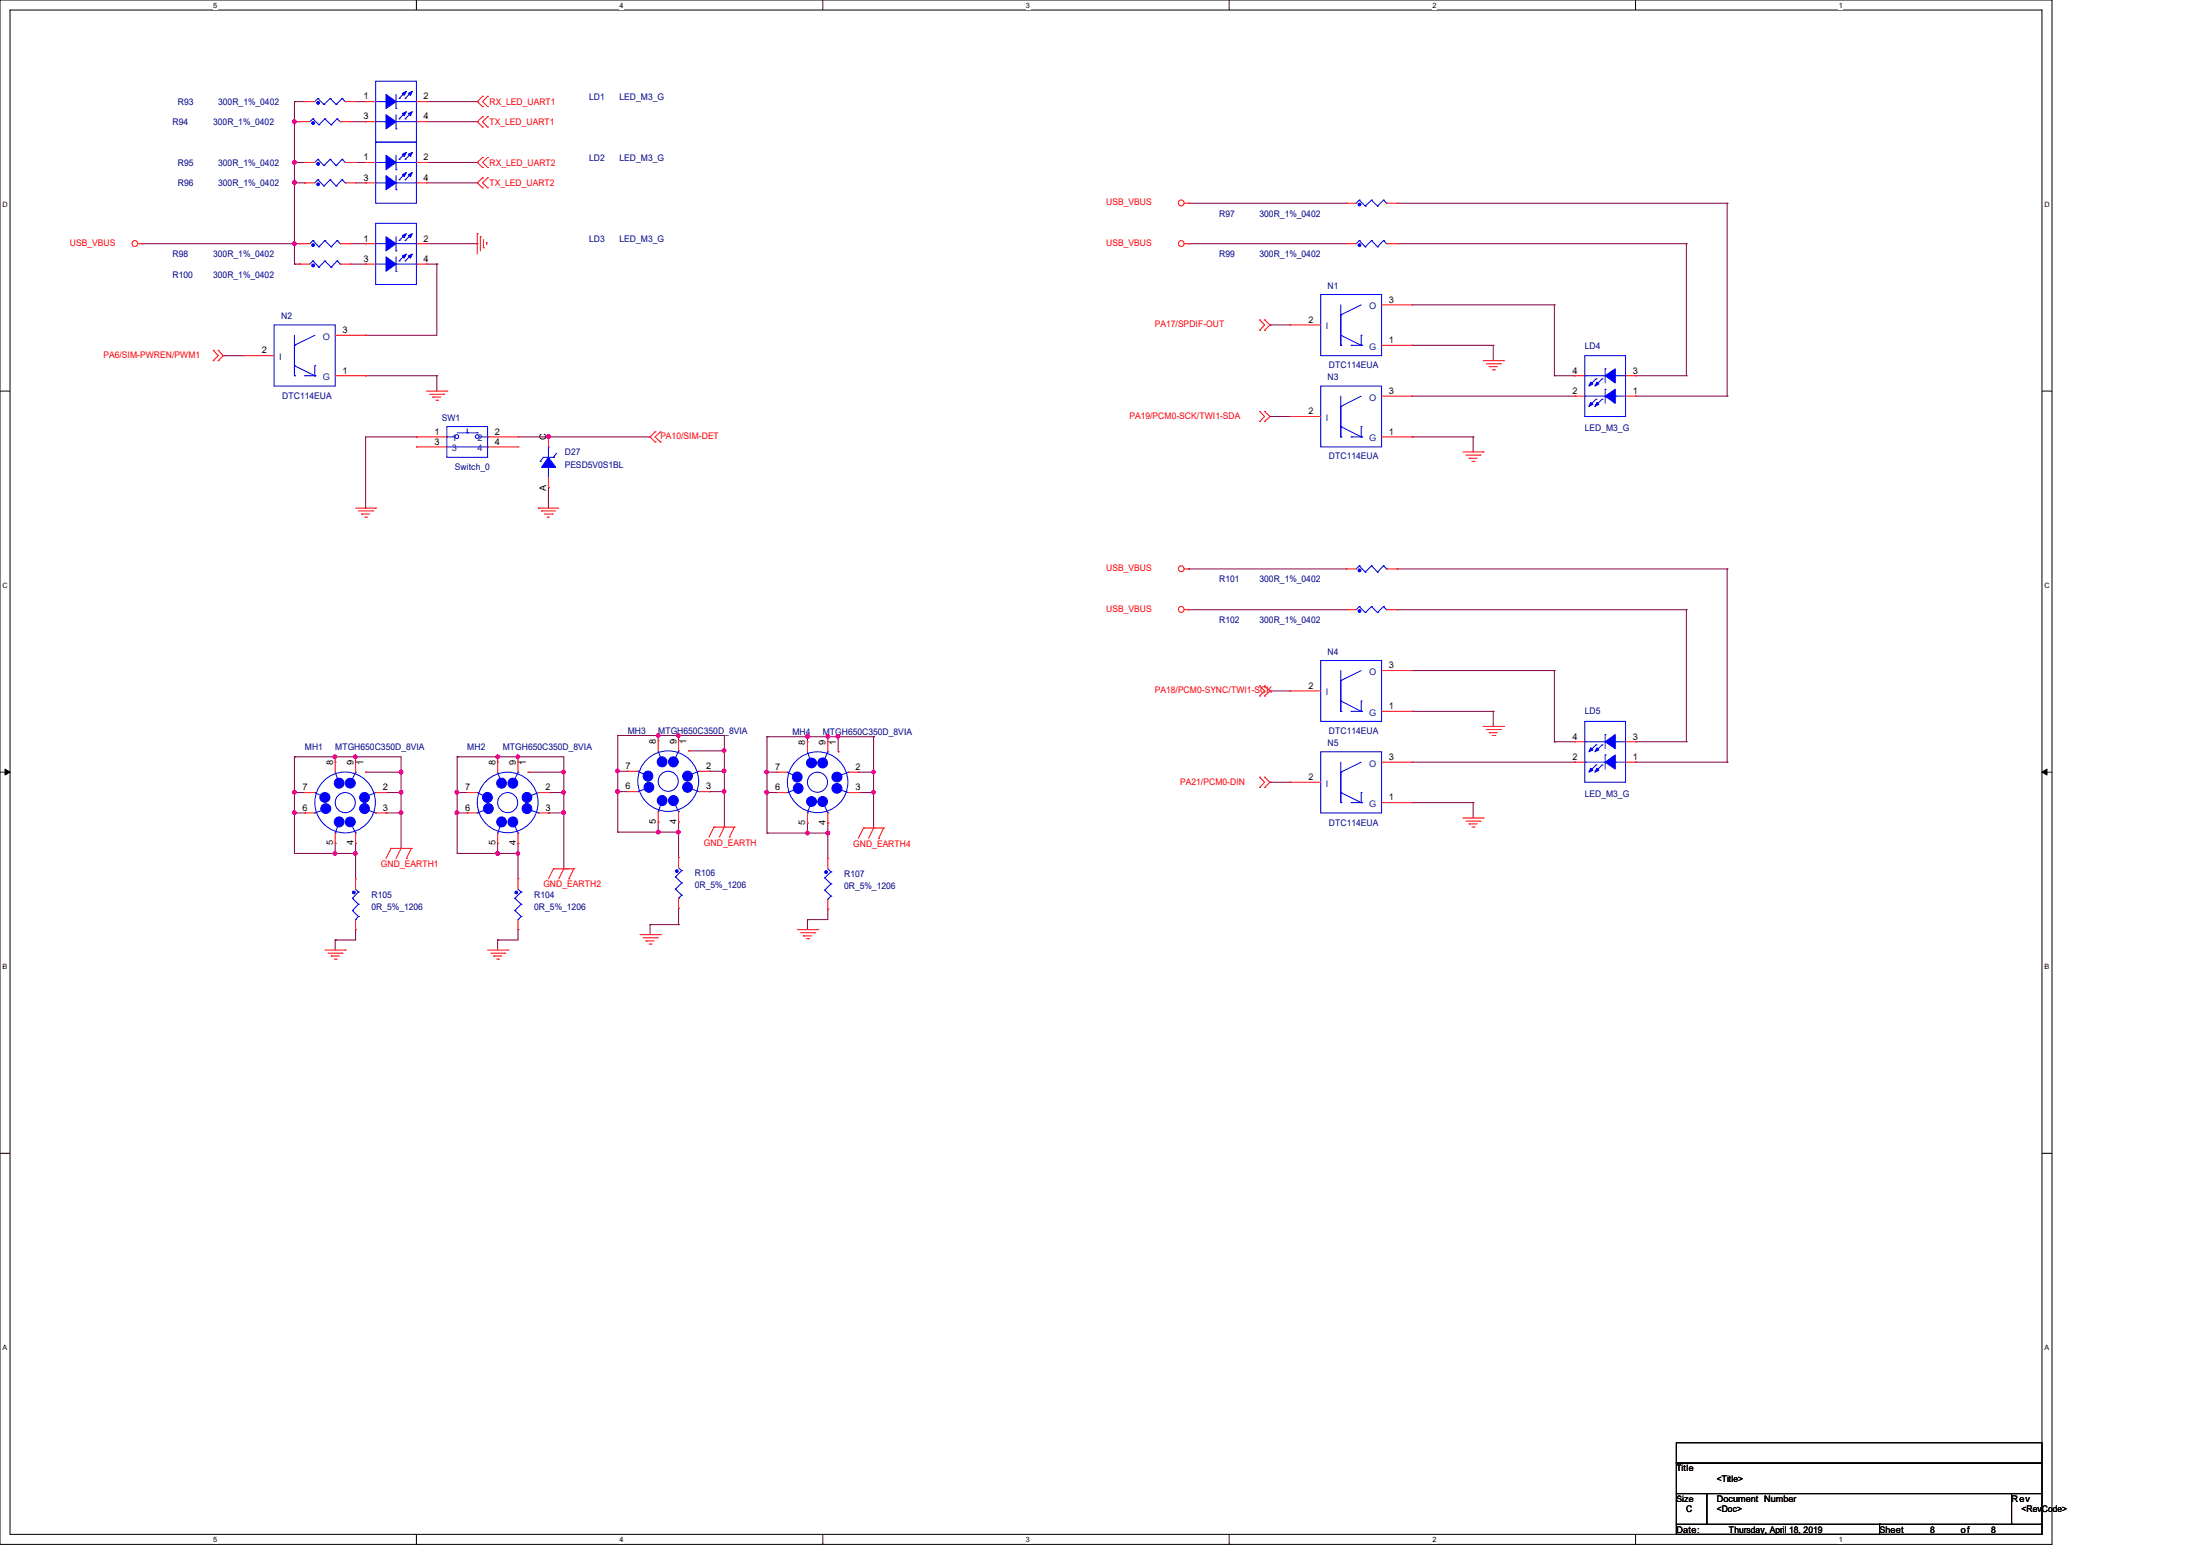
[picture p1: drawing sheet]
<svg xmlns="http://www.w3.org/2000/svg" width="297mm" height="210mm" viewBox="0 0 297 210" stroke-linecap="round" stroke-linejoin="round" font-family="sans-serif">
<path d="M0 0h277v208.4h-277zM1.4 1.4h274.3v205.7h-274.3z" fill="none" stroke="#000" stroke-width=".14"/>
<g fill="#fff">
<path d="M28.8 .1h.5v1.1h-.5z"/>
<path d="M28.8 207.2h.5v1.1h-.5z"/>
</g>
<path d="M56.2 0v1.4M56.2 207.1v1.3" fill="none" stroke="#000" stroke-width=".14"/>
<g fill="#fff">
<path d="M83.7 .1h.5v1.1h-.5z"/>
<path d="M83.7 207.2h.5v1.1h-.5z"/>
</g>
<path d="M111.1 0v1.4M111.1 207.1v1.3" fill="none" stroke="#000" stroke-width=".14"/>
<g fill="#fff">
<path d="M138.5 .1h.6v1.1h-.6z"/>
<path d="M138.5 207.2h.6v1.1h-.6z"/>
</g>
<path d="M165.9 0v1.4M165.9 207.1v1.3" fill="none" stroke="#000" stroke-width=".14"/>
<g fill="#fff">
<path d="M193.4 .1h.5v1.1h-.5z"/>
<path d="M193.4 207.2h.5v1.1h-.5z"/>
</g>
<path d="M220.8 0v1.4M220.8 207.1v1.3" fill="none" stroke="#000" stroke-width=".14"/>
<g fill="#fff">
<path d="M248.2 .1h.6v1.1h-.6z"/>
<path d="M248.2 207.2h.6v1.1h-.6z"/>
<path d="M.3 27.1h.8v1.1h-.8z"/>
<path d="M276 27.1h.7v1.1h-.7z"/>
<path d="M.3 78.5h.8v1.1h-.8z"/>
<path d="M276 78.5h.7v1.1h-.7z"/>
</g>
<path d="M0 52.8h1.4M275.7 52.8h1.3" fill="none" stroke="#000" stroke-width=".14"/>
<g fill="#fff">
<path d="M.3 129.9h.7v1.1h-.7z"/>
<path d="M276 129.9h.6v1.1h-.6z"/>
</g>
<path d="M0 104.2h1.4M275.7 104.2h1.3" fill="none" stroke="#000" stroke-width=".14"/>
<path d="M.7 103.8l.7 .4-.7 .4zM275.7 104.2l.7-.4v.8z" fill="#000" stroke="#000" stroke-width=".14"/>
<g fill="#fff">
<path d="M.3 181.4h.7v1.1h-.7z"/>
<path d="M276 181.4h.6v1.1h-.6z"/>
</g>
<path d="M0 155.7h1.4M275.7 155.7h1.3M226.3 194.7h49.4v2.8h-49.4zM226.3 197.5h49.4v4.1h-49.4zM226.3 201.6h4.1v4.1h-4.1zM226.3 205.7h27.4v1.4h-27.4zM230.4 201.6h41.2v4.1h-41.2zM253.7 205.7h22v1.4h-22zM271.6 201.6h4.1v4.1h-4.1z" fill="none" stroke="#000" stroke-width=".14"/>
<g fill="none" stroke="#800040" stroke-width=".14">
<path d="M39.8 13.7h.1M39.8 16.4h.1M39.8 13.7v21.9M39.8 13.7h1.3M39.8 16.4h.6M47.3 16.4h2.1M48 13.7h1.4M49.4 16.4h.1M49.4 13.7h.1M57.6 13.7h6.8M57.6 16.4h6.8M64.4 16.4h.1"/>
<path d="M64.4 13.7h.1M19.2 32.9h21.2M39.8 32.9h.1M39.8 21.9h.1M39.8 24.7h.1M39.8 35.6h.1M39.8 35.6h.6M39.8 21.9h1.3M39.8 24.7h1.3M40.4 32.9h.1M40.4 35.6h.1M41.1 24.7h.1"/>
<path d="M47.3 32.9h2.1M47.3 35.6h2.1M48 21.9h.1M48 21.9h1.4M48 24.7h1.4M49.4 32.9h.1M49.4 35.6h.1M49.4 24.7h.1M57.6 32.9h6.8M57.6 35.6h1.4M57.6 21.9h6.8M57.6 24.7h6.8"/>
<path d="M59 35.6h.1M59 35.6v9.7h-9.6M64.4 24.7h.1M64.4 21.9h.1M64.4 32.9h.1M160.4 32.9h.1M160.4 27.4h.1M160.4 32.9h21.3M160.4 27.4h21.3M188.6 32.9h39.1M188.6 27.4h44.6M227.7 32.9h.1"/>
<path d="M227.7 32.9v17.8M233.2 27.4h.1M233.2 27.4v26.1M30.1 48h.1M30.1 48h2.8M49.4 45.3h.1M49.4 50.7h.1M49.4 50.7h9.6M56.2 59h.1M56.2 59h-6.8v9.6M59 50.7h.1M59 50.7v2.1"/>
<path d="M69.9 59h17.9M74 59h.1M87.8 59h.1M171.4 43.9h.1M171.4 56.2h.1M171.4 43.9h2.8M171.4 56.2h2.8M190.6 46.6h.1M190.6 59h.1M190.6 41.1h19.2M190.6 53.5h22M190.6 59h8.3"/>
<path d="M190.6 46.6h11M198.9 59h.1M198.9 59v2M201.6 46.6h.1M201.6 46.6v2.1M209.8 41.1h.1M209.8 50.7h.1M209.8 50.7h2.8M209.8 41.1v9.6M212.6 53.5h.1M212.6 50.7h.1M220.8 50.7h.1"/>
<path d="M220.8 53.5h.1M220.8 53.5h12.4M220.8 50.7h6.9M227.7 50.7h.1M233.2 53.5h.1M49.4 68.6h.1M74 65.8h.1M74 65.8v2.8M160.4 76.8h.1M160.4 76.8h21.3M188.6 76.8h44.6M233.2 76.8h.1"/>
<path d="M233.2 76.8v26.1M83.4 99.3h.1M83.4 99.3h14.4v12.3M83.4 99.3v13M88.9 99.3h.1M88.9 99.3v.7M91.6 99.3h.1M91.6 99.3v.7M103.5 99.4h.1M103.5 99.4v13M103.5 99.4h14.4M109 99.4h.1"/>
<path d="M109 99.4v.7M111.8 99.4h.1M111.8 99.4v.7M113.2 99.4h.1M113.2 99.4v2.1M117.9 99.4h.1M117.9 99.4v12.4M160.4 82.3h.1M160.4 82.3h21.3M171.4 93.3h.1M171.4 93.3h2.8M188.6 82.3h39.1"/>
<path d="M190.6 96h.1M190.6 96h11M190.6 90.5h19.2M201.6 96h.1M201.6 96v2M209.8 90.5h.1M209.8 90.5v9.6M227.7 82.3h.1M227.7 82.3v17.8M39.8 107h.1M39.8 109.7h.1M39.8 115.2h.1"/>
<path d="M39.8 102.2h.1M39.8 107h1.3M39.8 109.7h1.3M39.8 115.2h8.2M39.8 102.2h14.3v12.3M39.8 102.2v13M45.3 113.8h.1M45.3 102.2h.1M45.3 115.2h.1M45.3 102.2v.7M45.3 113.8v1.4M48 113.8h.1"/>
<path d="M48 102.2h.1M48 115.2h.1M48 102.2v.7M48 113.8v4.8M49.4 104.2h4.7M52.1 109.7h.1M52.1 107h.1M52.1 107h2M52.1 109.7h2M54.1 107h.1M54.1 104.2h.1M54.1 109.7h.1"/>
<path d="M61.7 107h.1M61.7 109.7h.1M61.7 115.2h.1M61.7 102.2h.1M61.7 107h1.4M61.7 109.7h1.4M61.7 102.2h14.4v15.1M61.7 102.2v13M61.7 115.2h8.2M67.2 113.8h.1M67.2 102.2h.1M67.2 115.2h.1"/>
<path d="M67.2 102.2v.7M67.2 113.8v1.4M69.9 113.8h.1M69.9 102.2h.1M69.9 115.2h.1M69.9 102.2v.7M69.9 113.8v4.8M71.3 104.2h4.8M74 109.7h.1M74 107h.1M74 107h2.1M74 109.7h2.1"/>
<path d="M76.1 107h.1M76.1 104.2h.1M76.1 109.7h.1M76.1 117.3h.1M76.1 117.3h.7M83.4 104.1h.1M83.4 106.8h.1M83.4 112.3h.1M83.4 106.8h1.4M83.4 104.1h1.4M83.4 112.3h8.2M88.9 111h.1"/>
<path d="M88.9 112.3h.1M88.9 111v1.3M91.6 111h.1M91.6 112.3h.1M91.6 111v4.7M93 101.3h4.8M95.7 106.8h.1M95.7 104.1h.1M95.7 106.8h2.1M95.7 104.1h2.1M97.8 104.1h.1M97.8 101.3h.1"/>
<path d="M97.8 106.8h.1M103.5 104.2h.1M103.5 107h.1M103.5 112.4h.1M103.5 107h1.4M103.5 104.2h1.4M103.5 112.4h8.3M109 111.1h.1M109 111.1v1.3M111.8 111.1h.1M111.8 112.4h.1M111.8 111.1v4.8"/>
<path d="M115.9 107h.1M115.9 104.2h.1M115.9 107h2M115.9 104.2h2M117.9 104.2h.1M117.9 107h.1M171.4 105.6h.1M171.4 105.6h2.8M190.6 108.3h.1M190.6 108.3h8.3M190.6 102.9h22M198.9 108.3h.1"/>
<path d="M198.9 108.3v2.1M209.8 100.1h.1M209.8 100.1h2.8M212.6 102.9h.1M220.8 100.1h.1M220.8 102.9h.1M220.8 102.9h12.4M220.8 100.1h6.9M227.7 100.1h.1M233.2 102.9h.1M45.3 126.9h.1M45.3 126.9v1.3"/>
<path d="M48 125.5h.1M48 125.5v1.4h-2.7M67.2 126.9h.1M67.2 126.9v1.3M69.9 125.5h.1M69.9 125.5v1.4h-2.7M87.8 124.8h.1M87.8 124.8h3.8M87.8 124.8v1.4M91.6 122.6h.1M91.6 124.8h.1M91.6 122.6v2.2"/>
<path d="M109 124.1h.1M109 124.1v1.4M111.8 122.7h.1M111.8 122.7v1.4h-2.8"/>
</g>
<g fill="#f0f" stroke="#f0f" stroke-width=".14">
<circle cx="91.6" cy="112.3" r=".25"/>
<circle cx="117.9" cy="106.9" r=".24"/>
<circle cx="117.9" cy="104.2" r=".24"/>
<circle cx="103.5" cy="106.9" r=".25"/>
<circle cx="103.5" cy="104.2" r=".25"/>
<circle cx="109" cy="112.4" r=".25"/>
<circle cx="109" cy="99.4" r=".25"/>
<circle cx="113.1" cy="99.4" r=".25"/>
<circle cx="111.8" cy="99.4" r=".25"/>
<circle cx="97.7" cy="106.8" r=".25"/>
<circle cx="97.7" cy="104.1" r=".25"/>
<circle cx="83.4" cy="106.8" r=".25"/>
<circle cx="83.4" cy="104.1" r=".25"/>
<circle cx="88.9" cy="112.3" r=".25"/>
<circle cx="88.9" cy="99.3" r=".25"/>
<circle cx="91.6" cy="99.3" r=".25"/>
<circle cx="76.1" cy="109.7" r=".25"/>
<circle cx="61.7" cy="109.7" r=".25"/>
<circle cx="67.2" cy="102.2" r=".25"/>
<circle cx="61.7" cy="106.9" r=".25"/>
<circle cx="69.9" cy="102.1" r=".24"/>
<circle cx="54.1" cy="109.7" r=".25"/>
<circle cx="39.8" cy="109.7" r=".25"/>
<circle cx="45.2" cy="102.2" r=".25"/>
<circle cx="39.8" cy="106.9" r=".25"/>
<circle cx="48" cy="102.2" r=".25"/>
<circle cx="45.2" cy="115.2" r=".25"/>
<circle cx="67.2" cy="115.2" r=".25"/>
<circle cx="69.9" cy="115.2" r=".24"/>
<circle cx="39.8" cy="16.4" r=".25"/>
<circle cx="74" cy="58.9" r=".25"/>
<circle cx="39.8" cy="21.9" r=".25"/>
<circle cx="39.8" cy="24.6" r=".25"/>
<circle cx="39.8" cy="32.9" r=".25"/>
<circle cx="76.1" cy="104.2" r=".25"/>
<circle cx="76.1" cy="106.9" r=".25"/>
<circle cx="97.7" cy="101.3" r=".25"/>
<circle cx="54.1" cy="104.2" r=".25"/>
<circle cx="54.1" cy="106.9" r=".25"/>
<circle cx="48" cy="115.2" r=".25"/>
<circle cx="111.8" cy="112.4" r=".25"/>
</g>
<g fill="none" stroke="#f00" stroke-width=".14">
<path d="M40.4 16.4h.1M40.4 16.4h1.4M41.1 13.7h.1M41.1 13.7h1.4M45.9 16.4h1.4M46.6 13.7h1.4M47.3 16.4h.1M48 13.7h.1M49.4 13.7h.1M49.4 16.4h.1M49.4 13.7h1.3M49.4 16.4h1.3"/>
<path d="M56.2 13.7h1.4M56.2 16.4h1.4M57.6 13.7h.1M57.6 16.4h.1M65.2 15.7h.1M65.2 17.1h.1M65.2 13h.1M65.2 14.4h.1M65.2 13l-.8 .7 .8 .7M65.2 15.7l-.8 .7 .8 .7M65.8 17.1h.1M65.8 15.7h.1"/>
<path d="M65.8 14.4h.1M65.8 13h.1M65.8 15.7l-.6 .7 .6 .7M65.8 13l-.6 .7 .6 .7M18.6 32.9h.6M19.2 32.9h.1M40.4 32.9h.1M40.4 35.6h.1M40.4 32.9h1.4M40.4 35.6h1.4M41.1 21.9h.1M41.1 24.7h.1"/>
<path d="M41.1 21.9h1.4M41.1 24.7h1.4M45.9 32.9h1.4M45.9 35.6h1.4M46.6 21.9h1.4M46.6 24.7h1.4M47.3 32.9h.1M47.3 35.6h.1M48 21.9h.1M48 24.7h.1M49.4 32.9h.1M49.4 35.6h.1"/>
<path d="M49.4 21.9h.1M49.4 24.7h.1M49.4 32.9h1.3M49.4 35.6h1.3M49.4 21.9h1.3M49.4 24.7h1.3M56.2 32.9h1.4M56.2 35.6h1.4M56.2 21.9h1.4M56.2 24.7h1.4M57.6 32.9h.1M57.6 35.6h.1"/>
<path d="M57.6 21.9h.1M57.6 24.7h.1M64.4 31.5h.1M64.4 31.5v2.8M64.9 32h.1M64.9 32v1.9M65.2 24h.1M65.2 25.4h.1M65.2 21.3h.1M65.2 22.6h.1M65.2 24l-.8 .7 .8 .7M65.2 21.3l-.8 .6 .8 .7"/>
<path d="M65.3 33.4h.1M65.3 32.3v1.1M65.7 32.8h.1M65.7 32.8v.2M65.8 25.4h.1M65.8 24h.1M65.8 22.6h.1M65.8 21.3h.1M65.8 24l-.6 .7 .6 .7M65.8 21.3l-.6 .6 .6 .7M159.9 32.9h.5M159.9 27.4h.5"/>
<path d="M160.4 32.9h.1M160.4 27.4h.1M181.7 27.4h.1M181.7 32.9h.1M181.7 32.9h1.4M181.7 27.4h1.4M187.2 32.9h1.4M187.2 27.4h1.4M188.6 27.4h.1M188.6 32.9h.1M28.8 47.3h.1M28.8 48.7h.1"/>
<path d="M28.8 47.3l.7 .7-.7 .7M29.5 48.7h.1M29.5 47.3h.1M29.5 47.3l.6 .7-.6 .7M32.9 48h.1M32.9 48h4.1M45.3 45.3h4.1M45.3 50.7h4.1M49.4 45.3h.1M49.4 50.7h.1M56.2 59h.1M56.2 59h4.1"/>
<path d="M57.6 52.8h2.7M58 53.2h1.9M58.4 53.6h.1M58.4 53.6h1.1M58.8 54h.3M59.1 54h.1M59.9 53.2h.1M60.3 52.8h.1M65.8 59h4.1M69.9 59h.1M74 59h.1M74 59v1.3"/>
<path d="M88.4 58.3h.1M88.4 59.6h.1M88.4 58.3l-.6 .7 .6 .6M89.2 59.6h.1M89.2 58.3h.1M89.2 58.3l-.8 .7 .8 .6M170.1 43.2h.1M170.1 44.6h.1M170.1 55.5h.1M170.1 56.9h.1M170.1 43.2l.6 .7-.6 .7M170.1 55.5l.6 .7-.6 .7"/>
<path d="M170.7 44.6h.1M170.7 43.2h.1M170.7 56.9h.1M170.7 55.5h.1M170.7 43.2l.7 .7-.7 .7M170.7 55.5l.7 .7-.7 .7M174.2 56.2h.1M174.2 43.9h.1M174.2 56.2h4.1M174.2 43.9h4.1M186.5 59h4.1M186.5 53.5h4.1"/>
<path d="M186.5 41.1h4.1M186.5 46.6h4.1M190.6 53.5h.1M190.6 59h.1M190.6 41.1h.1M190.6 46.6h.1M200.2 48.7h2.8M200.7 49.1h1.9M201 49.5h.1M201 49.5h1.1M201.5 49.9h.3M201.8 49.9h.1"/>
<path d="M202.6 49.1h.1M203 48.7h.1M212.6 53.5h.1M212.6 50.7h.1M212.6 53.5h1.4M212.6 50.7h1.4M219.5 53.5h1.3M219.5 50.7h1.3M220.8 53.5h.1M220.8 50.7h.1M48 68.6h2.7M48.4 69h1.9"/>
<path d="M48.8 69.4h.1M48.8 69.4h1.1M49.2 69.8h.3M49.5 69.8h.1M50.3 69h.1M50.7 68.6h.1M56.2 60.3h.1M56.2 60.3h4.1M65.8 60.3h4.1M69.9 60.3h.1M72.7 68.6h.1M72.7 68.6h2.7"/>
<path d="M73.1 69h.1M73.1 69h1.9M73.5 69.4h1.1M73.9 69.8h.1M73.9 69.8h.3M74 65.8h.1M74 64.4v1.4M74.6 69.4h.1M159.9 76.8h.5M160.4 76.8h.1M181.7 76.8h.1M181.7 76.8h1.4"/>
<path d="M187.2 76.8h1.4M188.6 76.8h.1M197.5 61h2.7M197.9 61.4h1.9M198.3 61.8h.1M198.3 61.8h1.1M198.7 62.3h.3M199 62.3h.1M199.8 61.4h.1M200.2 61h.1M88.9 100h.1M88.9 100v1.3"/>
<path d="M91.6 100h.1M91.6 100v1.3M159.9 82.3h.5M160.4 82.3h.1M170.1 92.6h.1M170.1 93.9h.1M170.1 92.6l.6 .7-.6 .6M170.7 93.9h.1M170.7 92.6h.1M170.7 92.6l.7 .7-.7 .6M174.2 93.3h.1M174.2 93.3h4.1"/>
<path d="M181.7 82.3h.1M181.7 82.3h1.4M186.5 90.5h4.1M186.5 96h4.1M187.2 82.3h1.4M188.6 82.3h.1M190.6 90.5h.1M190.6 96h.1M200.2 98h2.8M200.7 98.5h1.9M201 98.9h.1M201 98.9h1.1"/>
<path d="M201.5 99.3h.3M201.8 99.3h.1M202.6 98.5h.1M203 98h.1M41.1 107h.1M41.1 109.7h.1M41.1 107h1.4M41.1 109.7h1.4M45.3 113.8h.1M45.3 102.9h.1M45.3 102.9v1.3M45.3 112.4v1.4"/>
<path d="M48 118.6h.1M48 113.8h.1M48 102.9h.1M48 102.9v1.3M48 112.4v1.4M48 118.6v1.4M49.4 104.2h.1M50.7 107h1.4M50.7 109.7h1.4M52.1 109.7h.1M52.1 107h.1M52.8 114.5h.1"/>
<path d="M52.8 114.5l-.7 1.4M52.8 114.5h2.7M54.1 114.5h.1M54.1 114.5l-.6 1.4M54.9 115.9h.1M55.5 114.5h.1M55.5 114.5l-.6 1.4M63.1 107h.1M63.1 109.7h.1M63.1 107h1.3M63.1 109.7h1.3M67.2 113.8h.1"/>
<path d="M67.2 102.9h.1M67.2 102.9v1.3M67.2 112.4v1.4M69.9 118.6h.1M69.9 113.8h.1M69.9 102.9h.1M69.9 102.9v1.3M69.9 112.4v1.4M69.9 118.6v1.4M71.3 104.2h.1M72.7 107h1.3M72.7 109.7h1.3"/>
<path d="M74 109.7h.1M74 107h.1M74.7 117.3h.1M74.7 117.3l-.7 1.3M74.7 117.3h2.8M76.1 117.3h.1M76.1 117.3l-.7 1.3M76.8 118.6h.1M77.5 117.3h.1M77.5 117.3l-.7 1.3M84.8 104.1h.1M84.8 106.8h.1"/>
<path d="M84.8 104.1h1.3M84.8 106.8h1.3M88.9 111h.1M88.9 109.6v1.4M91.6 111h.1M91.6 115.7h.1M91.6 109.6v1.4M91.6 115.7v1.4M93 101.3h.1M94.4 104.1h1.3M94.4 106.8h1.3M95.7 106.8h.1"/>
<path d="M95.7 104.1h.1M96.4 111.6h.1M96.4 111.6l-.7 1.4M96.4 111.6h2.7M97.8 111.6h.1M97.8 111.6l-.7 1.4M98.5 113h.1M99.1 111.6h.1M99.1 111.6l-.6 1.4M104.9 104.2h.1M104.9 107h.1M104.9 104.2h1.4"/>
<path d="M104.9 107h1.4M109 111.1h.1M109 100.1h.1M109 100.1v1.4M109 109.7v1.4M111.8 111.1h.1M111.8 100.1h.1M111.8 115.9h.1M111.8 100.1v1.4M111.8 109.7v1.4M111.8 115.9v1.4M113.2 101.5h.1"/>
<path d="M114.5 104.2h1.4M114.5 107h1.4M115.9 107h.1M115.9 104.2h.1M116.6 111.8h.1M116.6 111.8l-.7 1.4M116.6 111.8h2.7M117.9 111.8h.1M117.9 111.8l-.6 1.4M118.6 113.2h.1M119.3 111.8h.1M119.3 111.8l-.7 1.4"/>
<path d="M170.1 104.9h.1M170.1 106.3h.1M170.1 104.9l.6 .7-.6 .7M170.7 106.3h.1M170.7 104.9h.1M170.7 104.9l.7 .7-.7 .7M174.2 105.6h.1M174.2 105.6h4.1M186.5 102.9h4.1M186.5 108.3h4.1M190.6 102.9h.1M190.6 108.3h.1"/>
<path d="M197.5 110.4h2.7M197.9 110.8h1.9M198.3 111.2h.1M198.3 111.2h1.1M198.7 111.6h.3M199 111.6h.1M199.8 110.8h.1M200.2 110.4h.1M212.6 102.9h.1M212.6 100.1h.1M212.6 102.9h1.4M212.6 100.1h1.4"/>
<path d="M219.5 102.9h1.3M219.5 100.1h1.3M220.8 102.9h.1M220.8 100.1h.1M43.9 128.2h2.7M44.3 128.7h1.9M44.7 129h.1M44.7 129h1.1M45.1 129.5h.3M45.4 129.5h.1M46.2 128.7h.1M46.6 128.2h.1"/>
<path d="M48 125.5h.1M48 124.1v1.4M65.8 128.2h2.8M66.3 128.7h1.9M66.6 129h.1M66.6 129h1.1M67.1 129.5h.2M67.3 129.5h.1M68.2 128.7h.1M68.6 128.2h.1M69.9 125.5h.1M69.9 124.1v1.4"/>
<path d="M86.4 126.2h2.8M86.8 126.6h1.9M87.2 127h.1M87.2 127h1.1M87.6 127.4h.3M87.9 127.4h.1M88.7 126.6h.1M89.2 126.2h.1M91.6 122.6h.1M91.6 121.2v1.4M107.7 125.5h2.7M108.1 125.9h1.9"/>
<path d="M108.5 126.3h.1M108.5 126.3h1.1M108.9 126.7h.3M109.2 126.7h.1M110 125.9h.1M110.4 125.5h.1M111.8 122.7h.1M111.8 121.4v1.3"/>
<circle cx="18.2" cy="32.9" r=".39"/>
<circle cx="159.5" cy="27.4" r=".39"/>
<circle cx="159.5" cy="32.9" r=".39"/>
<circle cx="159.5" cy="76.8" r=".39"/>
<circle cx="159.5" cy="82.3" r=".39"/>
</g>
<g fill="none" stroke="#00f" stroke-width=".14">
<path d="M42.2 16h.1M42.2 16l-.4 .4M42.2 16l.9 .8M42.9 13.3h.1M42.9 13.3l-.4 .4M42.9 13.3l.8 .8M43.1 16.8h.1M43.7 14.1h.1M43.9 16h.1M43.9 16l-.8 .8M43.9 16l.8 .8M44.6 13.3h.1"/>
<path d="M44.6 13.3l-.9 .8M44.6 13.3l.8 .8M44.7 16.8h.1M45.4 14.1h.1M45.5 16h.1M45.5 16l-.8 .8M45.5 16l.4 .4M45.9 16.4h.1M46.2 13.3h.1M46.2 13.3l-.8 .8M46.2 13.3l.4 .4M46.6 13.7h.1"/>
<path d="M50.7 19.2h5.5v8.2h-5.5zM50.7 11h5.5v8.2h-5.5zM50.7 13.7h1.4M50.7 16.4h1.4M52.1 13.7h.1M52.1 16.4h.1M53.5 14.6h.1M53.5 17.4h.1M53.5 12.7v1.9M53.5 15.5v1.9M53.5 13.7h2.7M53.5 16.4h2.7"/>
<path d="M53.9 13.3h.1M53.9 16h.1M54.7 13.3h.1M54.7 16h.1M54.7 12.4l-.8 .9M54.7 15.2l-.8 .8M55.5 12.4l-.8 .9M55.5 15.2l-.8 .8M56.2 13.7h.1M56.2 16.4h.1M42.2 32.5h.1M42.2 35.2h.1"/>
<path d="M42.2 32.5l-.4 .4M42.2 32.5l.9 .8M42.2 35.2l-.4 .4M42.2 35.2l.9 .9M42.9 21.5h.1M42.9 24.3h.1M42.9 21.5l-.4 .4M42.9 21.5l.8 .9M42.9 24.3l-.4 .4M42.9 24.3l.8 .8M43.1 33.3h.1M43.1 36.1h.1"/>
<path d="M43.7 22.4h.1M43.7 25.1h.1M43.9 32.5h.1M43.9 35.2h.1M43.9 32.5l-.8 .8M43.9 32.5l.8 .8M43.9 35.2l-.8 .9M43.9 35.2l.8 .9M44.6 21.5h.1M44.6 24.3h.1M44.6 21.5l-.9 .9M44.6 21.5l.8 .9"/>
<path d="M44.6 24.3l-.9 .8M44.6 24.3l.8 .8M44.7 33.3h.1M44.7 36.1h.1M45.4 22.4h.1M45.4 25.1h.1M45.5 32.5h.1M45.5 35.2h.1M45.5 32.5l-.8 .8M45.5 32.5l.4 .4M45.5 35.2l-.8 .9M45.5 35.2l.4 .4"/>
<path d="M45.9 32.9h.1M45.9 35.6h.1M46.2 21.5h.1M46.2 24.3h.1M46.2 21.5l-.8 .9M46.2 21.5l.4 .4M46.2 24.3l-.8 .8M46.2 24.3l.4 .4M46.6 21.9h.1M46.6 24.7h.1M50.7 30.1h5.5v8.3h-5.5zM50.7 32.9h1.4"/>
<path d="M50.7 35.6h1.4M50.7 21.9h1.4M50.7 24.7h1.4M52.1 32.9h.1M52.1 35.6h.1M52.1 21.9h.1M52.1 24.7h.1M53.5 33.9h.1M53.5 36.6h.1M53.5 22.9h.1M53.5 25.6h.1M53.5 21v1.9"/>
<path d="M53.5 23.7v1.9M53.5 32v1.9M53.5 34.7v1.9M53.5 32.9h2.7M53.5 35.6h2.7M53.5 21.9h2.7M53.5 24.7h2.7M53.9 32.5h.1M53.9 35.2h.1M53.9 21.5h.1M53.9 24.3h.1M54.7 32.5h.1"/>
<path d="M54.7 35.2h.1M54.7 21.5h.1M54.7 24.3h.1M54.7 31.7l-.8 .8M54.7 34.4l-.8 .8M54.7 20.7l-.8 .8M54.7 23.5l-.8 .8M55.5 31.7l-.8 .8M55.5 34.4l-.8 .8M55.5 20.7l-.8 .8M55.5 23.5l-.8 .8M56.2 32.9h.1"/>
<path d="M56.2 35.6h.1M56.2 21.9h.1M56.2 24.7h.1M178.3 39.8h8.2v8.2h-8.2zM183.5 27h.1M183.5 32.5h.1M183.5 27l-.4 .4M183.5 27l.8 .8M183.5 32.5l-.4 .4M183.5 32.5l.8 .8M184.3 27.8h.1M184.3 33.3h.1"/>
<path d="M185.2 27h.1M185.2 32.5h.1M185.2 27l-.9 .8M185.2 27l.8 .8M185.2 32.5l-.9 .8M185.2 32.5l.8 .8M186 27.8h.1M186 33.3h.1M186.8 27h.1M186.8 32.5h.1M186.8 27l-.8 .8M186.8 27l.4 .4"/>
<path d="M186.8 32.5l-.8 .8M186.8 32.5l.4 .4M187.2 27.4h.1M187.2 32.9h.1M37 43.9h8.3v8.2h-8.3zM39.8 50.7h.1M39.8 49.4h.1M39.8 46.6h.1M39.8 45.3v5.4M39.8 49.4l2.7 1.3M41.1 50.7h.1M41.1 50.7h1.4"/>
<path d="M42.5 50.7h.1M42.5 49.4h.1M42.5 45.3l-2.7 1.3M42.5 49.4v1.3M60.3 57.6h5.5v4.1h-5.5zM60.3 59h.1M60.3 59h1.1M61.7 58.4h2.7M63.1 58.4h.1M63.1 57.9v.5M64.4 58.4h.1M64.7 59h1.1"/>
<path d="M65.8 59h.1M178.3 52.1h8.2v8.2h-8.2zM181 59h.1M181 57.6h.1M181 54.9h.1M181 46.6h.1M181 45.3h.1M181 42.5h.1M181 41.1v5.5M181 53.5v5.5M181 57.6l2.8 1.4M181 45.3l2.8 1.3"/>
<path d="M182.4 59h.1M182.4 46.6h.1M182.4 59h1.4M182.4 46.6h1.4M183.8 59h.1M183.8 57.6h.1M183.8 46.6h.1M183.8 45.3h.1M183.8 53.5l-2.8 1.4M183.8 45.3v1.3M183.8 57.6v1.4M183.8 41.1l-2.8 1.4"/>
<path d="M214 48h5.5v8.2h-5.5zM214 53.5h.1M214 50.7h.1M214 50.7h2.7M214 53.5h2.7M215.5 53.9h.1M215.5 51.1h.1M215.5 53.9l-.9 .8M215.5 51.1l-.9 .9M216.3 53.9h.1M216.3 51.1h.1M216.3 53.9l-.8 .8"/>
<path d="M216.3 51.1l-.8 .9M216.7 52.5h.1M216.7 49.8h.1M216.7 49.8v1.9M216.7 52.5v1.9M218.1 53.5h.1M218.1 50.7h.1M218.1 50.7h1.4M218.1 53.5h1.4M60.3 60.3h5.5M65.8 60.3h.1M72.9 62.3h.1"/>
<path d="M74 63.1h.1M74 60.3h.1M74 60.3v1.4M74 63.1v1.3M74.7 61.7h.1M74.7 61.7h-1.3l-.5 .6M75.1 61.2l-.4 .5M183.5 76.4h.1M183.5 76.4l-.4 .4M183.5 76.4l.8 .8M184.3 77.2h.1M185.2 76.4h.1"/>
<path d="M185.2 76.4l-.9 .8M185.2 76.4l.8 .8M186 77.2h.1M186.8 76.4h.1M186.8 76.4l-.8 .8M186.8 76.4l.4 .4M187.2 76.8h.1M178.3 89.2h8.2v8.2h-8.2zM181 96h.1M181 94.6h.1M181 91.9h.1M181 90.5v5.5"/>
<path d="M181 94.6l2.8 1.4M182.4 96h.1M182.4 96h1.4M183.5 81.9h.1M183.5 81.9l-.4 .4M183.5 81.9l.8 .8M183.8 96h.1M183.8 94.6h.1M183.8 94.6v1.4M183.8 90.5l-2.8 1.4M184.3 82.7h.1M185.2 81.9h.1"/>
<path d="M185.2 81.9l-.9 .8M185.2 81.9l.8 .8M186 82.7h.1M186.8 81.9h.1M186.8 81.9l-.8 .8M186.8 81.9l.4 .4M187.2 82.3h.1M214 97.4h5.5v8.2h-5.5zM216.7 99.1h.1M216.7 99.1v1.9M42.5 109.7h.1M42.5 107h.1"/>
<path d="M42.5 107l1.4 .7M44 109.2l-1.5 .5M45.3 112.4h.1M45.3 104.2l.5 1.5M45.8 105.7h.1M45.8 111l-.5 1.4M47.3 111l.7 1.4M48 104.2h.1M48 112.4h.1M48 104.2l-.7 1.5M49.2 109.2l1.5 .5M50.7 107h.1"/>
<path d="M50.7 109.7h.1M50.7 107l-1.6 .7M64.4 109.7h.1M64.4 107h.1M64.4 107l1.4 .7M66 109.2l-1.6 .5M67.2 112.4h.1M67.2 104.2l.5 1.5M67.7 105.7h.1M67.7 111l-.5 1.4M69.3 111l.6 1.4M69.9 104.2h.1"/>
<path d="M69.9 112.4h.1M69.9 104.2l-.6 1.5M71.2 109.2l1.5 .5M72.7 107h.1M72.7 109.7h.1M72.7 107l-1.7 .7M86.1 106.8h.1M86.1 104.1h.1M86.1 104.1l1.4 .7M87.6 106.3l-1.5 .5M88.9 109.6h.1M88.9 101.3l.5 1.6"/>
<path d="M89.4 102.9h.1M89.4 108.1l-.5 1.5M90.9 108.1l.7 1.5M91.2 118.4h.1M91.2 118.4l.8 .8M91.6 101.3h.1M91.6 109.6h.1M91.6 101.3l-.7 1.6M91.6 117.1l.4 .4M92 117.5h.1M92 119.2h.1M92 117.5l-.8 .9"/>
<path d="M92 119.2l-.8 .8M92.8 106.3l1.6 .5M94.4 104.1h.1M94.4 106.8h.1M94.4 104.1l-1.7 .7M106.3 107h.1M106.3 104.2h.1M106.3 104.2l1.4 .7M107.8 106.4l-1.5 .6M109 109.7h.1M109 101.5l.6 1.5M109.6 103h.1"/>
<path d="M109.6 108.2l-.6 1.5M111.1 108.2l.7 1.5M111.3 118.5h.1M111.3 118.5l.9 .8M111.8 101.5h.1M111.8 109.7h.1M111.8 101.5l-.7 1.5M111.8 117.3l.4 .4M112.2 117.7h.1M112.2 119.3h.1M112.2 117.7l-.9 .8M112.2 119.3l-.9 .8"/>
<path d="M113 106.4l1.5 .6M114.5 104.2h.1M114.5 107h.1M114.5 104.2l-1.6 .7M178.3 101.5h8.2v8.2h-8.2zM181 108.3h.1M181 107h.1M181 104.2h.1M181 102.9v5.4M181 107l2.8 1.3M182.4 108.3h.1M182.4 108.3h1.4"/>
<path d="M183.8 108.3h.1M183.8 107h.1M183.8 107v1.3M183.8 102.9l-2.8 1.3M214 102.9h.1M214 100.1h.1M214 102.9h2.7M214 100.1h2.7M215.5 103.3h.1M215.5 100.5h.1M215.5 103.3l-.9 .8M215.5 100.5l-.9 .8"/>
<path d="M216.3 103.3h.1M216.3 100.5h.1M216.3 103.3l-.8 .8M216.3 100.5l-.8 .8M216.7 101.9h.1M216.7 101.9v1.9M218.1 102.9h.1M218.1 100.1h.1M218.1 102.9h1.4M218.1 100.1h1.4M47.6 121.2h.1M47.6 122.9h.1"/>
<path d="M47.6 121.2l.8 .8M47.6 122.9l.8 .8M48 124.1h.1M48 120l.4 .4M48.4 120.4h.1M48.4 122h.1M48.4 123.7h.1M48.4 120.4l-.8 .8M48.4 122l-.8 .9M48.4 123.7l-.4 .4M69.5 121.2h.1M69.5 122.9h.1"/>
<path d="M69.5 121.2l.9 .8M69.5 122.9l.9 .8M69.9 124.1h.1M69.9 120l.5 .4M70.4 120.4h.1M70.4 122h.1M70.4 123.7h.1M70.4 120.4l-.9 .8M70.4 122l-.9 .9M70.4 123.7l-.5 .4M91.2 120h.1M91.2 120l.8 .8"/>
<path d="M91.6 121.2h.1M92 120.8h.1M92 120.8l-.4 .4M111.3 120.1h.1M111.3 120.1l.9 .8M111.8 121.4h.1M112.2 120.9h.1M112.2 120.9l-.4 .5"/>
<circle cx="61.7" cy="58.9" r=".25"/>
<circle cx="64.4" cy="58.9" r=".25"/>
<circle cx="46.6" cy="108.3" r="4.1"/>
<circle cx="46.6" cy="108.3" r="1.35"/>
<circle cx="68.5" cy="108.3" r="1.35"/>
<circle cx="68.5" cy="108.3" r="4.1"/>
<circle cx="90.2" cy="105.5" r="1.35"/>
<circle cx="90.2" cy="105.4" r="4.1"/>
<circle cx="110.4" cy="105.6" r="1.35"/>
<circle cx="110.4" cy="105.6" r="4.1"/>
</g>
<g fill="#00f" stroke="#00f" stroke-width=".14">
<path d="M74 61.7l1 1.4h-1.9z" fill-rule="evenodd"/>
<path d="M52.1 32l1.4 .9-1.4 1z" fill-rule="evenodd"/>
<path d="M55.1 31.8l.6-.3-.3 .6z" fill-rule="evenodd"/>
<path d="M54.3 31.8l.6-.3-.3 .6z" fill-rule="evenodd"/>
<path d="M55.1 34.5l.6-.2-.3 .5z" fill-rule="evenodd"/>
<path d="M54.3 34.5l.6-.2-.3 .5z" fill-rule="evenodd"/>
<path d="M52.1 34.7l1.4 .9-1.4 1z" fill-rule="evenodd"/>
<path d="M52.1 21l1.4 .9-1.4 1z" fill-rule="evenodd"/>
<path d="M55.1 20.8l.6-.2-.3 .5z" fill-rule="evenodd"/>
<path d="M54.3 20.8l.6-.2-.3 .5z" fill-rule="evenodd"/>
<path d="M55.1 23.6l.6-.3-.3 .5z" fill-rule="evenodd"/>
<path d="M54.3 23.6l.6-.3-.3 .5z" fill-rule="evenodd"/>
<path d="M52.1 23.7l1.4 1-1.4 .9z" fill-rule="evenodd"/>
<path d="M52.1 12.7l1.4 1-1.4 .9z" fill-rule="evenodd"/>
<path d="M55.1 12.6l.6-.3-.3 .6z" fill-rule="evenodd"/>
<path d="M54.3 12.6l.6-.3-.3 .6z" fill-rule="evenodd"/>
<path d="M55.1 15.3l.6-.2-.3 .5z" fill-rule="evenodd"/>
<path d="M54.3 15.3l.6-.2-.3 .5z" fill-rule="evenodd"/>
<path d="M52.1 15.5l1.4 .9-1.4 1z" fill-rule="evenodd"/>
<path d="M216.7 102.9l1.4-1v1.9z" fill-rule="evenodd"/>
<path d="M214.8 103.7l.3 .3-.6 .2z" fill-rule="evenodd"/>
<path d="M215.6 103.7l.3 .3-.6 .2z" fill-rule="evenodd"/>
<path d="M214.8 100.9l.3 .3-.6 .3z" fill-rule="evenodd"/>
<path d="M215.6 100.9l.3 .3-.6 .3z" fill-rule="evenodd"/>
<path d="M216.7 100.1l1.4-1v1.9z" fill-rule="evenodd"/>
<path d="M216.7 53.5l1.4-1v1.9z" fill-rule="evenodd"/>
<path d="M214.8 54.3l.3 .3-.6 .3z" fill-rule="evenodd"/>
<path d="M215.6 54.3l.3 .3-.6 .3z" fill-rule="evenodd"/>
<path d="M214.8 51.6l.3 .2-.6 .3z" fill-rule="evenodd"/>
<path d="M215.6 51.6l.3 .2-.6 .3z" fill-rule="evenodd"/>
<path d="M216.7 50.7l1.4-.9v1.9z" fill-rule="evenodd"/>
<circle cx="47.8" cy="120.5" r=".19"/>
<circle cx="183.5" cy="82.5" r=".19"/>
<circle cx="89.4" cy="102.8" r=".67"/>
<circle cx="90.9" cy="102.8" r=".67"/>
<circle cx="87.5" cy="104.7" r=".67"/>
<circle cx="87.6" cy="106.3" r=".67"/>
<circle cx="89.4" cy="108" r=".67"/>
<circle cx="90.9" cy="108" r=".67"/>
<circle cx="92.8" cy="104.7" r=".67"/>
<circle cx="92.8" cy="106.3" r=".67"/>
<circle cx="42.3" cy="33.1" r=".19"/>
<circle cx="109.6" cy="103" r=".67"/>
<circle cx="111.1" cy="103" r=".67"/>
<circle cx="107.6" cy="104.9" r=".67"/>
<circle cx="107.8" cy="106.4" r=".67"/>
<circle cx="109.6" cy="108.2" r=".67"/>
<circle cx="111.1" cy="108.2" r=".67"/>
<circle cx="113" cy="104.9" r=".67"/>
<circle cx="113" cy="106.4" r=".67"/>
<circle cx="42.9" cy="13.9" r=".19"/>
<circle cx="111.5" cy="117.7" r=".19"/>
<circle cx="42.3" cy="35.8" r=".19"/>
<circle cx="183.5" cy="77" r=".19"/>
<circle cx="42.3" cy="16.6" r=".19"/>
<circle cx="69.7" cy="120.5" r=".19"/>
<circle cx="183.5" cy="27.6" r=".19"/>
<circle cx="45.8" cy="105.7" r=".67"/>
<circle cx="47.3" cy="105.7" r=".67"/>
<circle cx="43.9" cy="107.6" r=".67"/>
<circle cx="44" cy="109.1" r=".67"/>
<circle cx="45.8" cy="110.9" r=".67"/>
<circle cx="47.3" cy="110.9" r=".67"/>
<circle cx="49.2" cy="107.6" r=".67"/>
<circle cx="49.2" cy="109.1" r=".67"/>
<circle cx="91.4" cy="117.6" r=".19"/>
<circle cx="42.9" cy="22.1" r=".19"/>
<circle cx="67.7" cy="105.7" r=".67"/>
<circle cx="69.2" cy="105.7" r=".67"/>
<circle cx="65.8" cy="107.6" r=".67"/>
<circle cx="65.9" cy="109.1" r=".67"/>
<circle cx="67.7" cy="110.9" r=".67"/>
<circle cx="69.2" cy="110.9" r=".67"/>
<circle cx="71.1" cy="107.6" r=".67"/>
<circle cx="71.1" cy="109.1" r=".67"/>
<circle cx="183.5" cy="33.1" r=".19"/>
<circle cx="42.9" cy="24.9" r=".19"/>
</g>
<g font-size="1.2" fill="#000080">
<text x="23.3" y="16.9">R94</text>
<text x="24" y="14.1">R93</text>
<text x="28.8" y="16.9">300R_1%_0402</text>
<text x="29.5" y="14.1">300R_1%_0402</text>
<text x="79.5" y="13.5">LD1</text>
<text x="83.7" y="13.5">LED_M3_G</text>
<text x="24" y="22.4">R95</text>
<text x="29.5" y="22.4">300R_1%_0402</text>
<text x="79.5" y="21.7">LD2</text>
<text x="83.7" y="21.7">LED_M3_G</text>
<text x="24" y="25.1">R96</text>
<text x="29.5" y="25.1">300R_1%_0402</text>
<text x="164.6" y="29.3">R97</text>
<text x="170.1" y="29.3">300R_1%_0402</text>
<text x="23.3" y="34.7">R98</text>
<text x="28.8" y="34.7">300R_1%_0402</text>
<text x="79.5" y="32.7">LD3</text>
<text x="83.7" y="32.7">LED_M3_G</text>
<text x="164.6" y="34.7">R99</text>
<text x="170.1" y="34.7">300R_1%_0402</text>
<text x="23.3" y="37.5">R100</text>
<text x="28.8" y="37.5">300R_1%_0402</text>
<text x="179.2" y="39">N1</text>
<text x="38" y="43.1">N2</text>
<text x="213.9" y="47.1">LD4</text>
<text x="38.1" y="53.8">DTC114EUA</text>
<text x="179.2" y="51.3">N3</text>
<text x="179.4" y="49.7">DTC114EUA</text>
<text x="59.6" y="56.8">SW1</text>
<text x="213.9" y="58.2">LED_M3_G</text>
<text x="61.4" y="63.4">Switch_0</text>
<text x="76.2" y="61.5">D27</text>
<text x="76.2" y="63.1">PESD5V0S1BL</text>
<text x="179.4" y="62">DTC114EUA</text>
<text x="164.6" y="78.6">R101</text>
<text x="170.1" y="78.6">300R_1%_0402</text>
<text x="164.6" y="84.1">R102</text>
<text x="170.1" y="84.1">300R_1%_0402</text>
<text x="179.2" y="88.3">N4</text>
<text x="41.1" y="101.3">MH1</text>
<text x="45.3" y="101.3">MTGH650C350D_8VIA</text>
<text x="63.1" y="101.3">MH2</text>
<text x="67.9" y="101.3">MTGH650C350D_8VIA</text>
<text x="84.7" y="99.1">MH3</text>
<text x="88.9" y="99.1">MTGH650C350D_8VIA</text>
<text x="107" y="99.2">MH4</text>
<text x="111.1" y="99.2">MTGH650C350D_8VIA</text>
<text x="179.2" y="100.7">N5</text>
<text x="179.4" y="99.1">DTC114EUA</text>
<text x="213.9" y="96.4">LD5</text>
<text x="213.9" y="107.6">LED_M3_G</text>
<text x="179.4" y="111.4">DTC114EUA</text>
<text x="93.8" y="118.3">R106</text>
<text x="93.8" y="119.9">0R_5%_1206</text>
<text x="114" y="118.4">R107</text>
<text x="50.2" y="121.2">R105</text>
<text x="50.2" y="122.8">0R_5%_1206</text>
<text x="72.1" y="121.2">R104</text>
<text x="72.1" y="122.8">0R_5%_1206</text>
<text x="114" y="120.1">0R_5%_1206</text>
</g>
<g font-size="1.2">
<text x="49.1" y="13.4">1</text>
<text x="49.1" y="16.1">3</text>
<text x="57.2" y="13.4">2</text>
<text x="57.2" y="16.1">4</text>
<text x="49.1" y="21.6">1</text>
<text x="57.2" y="21.6">2</text>
<text x="49.1" y="24.4">3</text>
<text x="57.2" y="24.4">4</text>
<text x="49.1" y="32.6">1</text>
<text x="49.1" y="35.3">3</text>
<text x="57.2" y="32.6">2</text>
<text x="57.2" y="35.3">4</text>
<text x="187.5" y="40.9">3</text>
<text x="35.3" y="47.7">2</text>
<text x="46.2" y="45">3</text>
<text x="176.7" y="43.6">2</text>
<text x="187.5" y="46.3">1</text>
<text x="46.2" y="50.4">1</text>
<text x="187.5" y="53.2">3</text>
<text x="212.3" y="53.2">2</text>
<text x="212.3" y="50.4">4</text>
<text x="220.4" y="53.2">1</text>
<text x="220.4" y="50.4">3</text>
<text x="58.7" y="58.7">1</text>
<text x="66.8" y="58.7">2</text>
<text x="73.7" y="59.3" transform="rotate(-90 73.7 59.3)">C</text>
<text x="176.7" y="55.9">2</text>
<text x="187.5" y="58.7">1</text>
<text x="58.7" y="60">3</text>
<text x="66.8" y="60">4</text>
<text x="73.7" y="66.2" transform="rotate(-90 73.7 66.2)">A</text>
<text x="176.7" y="93">2</text>
<text x="187.5" y="90.2">3</text>
<text x="187.5" y="95.7">1</text>
<text x="88.6" y="100.4" transform="rotate(-90 88.6 100.4)">8</text>
<text x="91.3" y="100.4" transform="rotate(-90 91.3 100.4)">9</text>
<text x="92.7" y="100.4" transform="rotate(-90 92.7 100.4)">1</text>
<text x="108.7" y="100.5" transform="rotate(-90 108.7 100.5)">8</text>
<text x="111.5" y="100.5" transform="rotate(-90 111.5 100.5)">9</text>
<text x="112.9" y="100.5" transform="rotate(-90 112.9 100.5)">1</text>
<text x="212.3" y="99.8">4</text>
<text x="220.4" y="99.8">3</text>
<text x="40.9" y="106.7">7</text>
<text x="45" y="103.2" transform="rotate(-90 45 103.2)">8</text>
<text x="47.7" y="103.2" transform="rotate(-90 47.7 103.2)">9</text>
<text x="49.1" y="103.2" transform="rotate(-90 49.1 103.2)">1</text>
<text x="51.7" y="106.7">2</text>
<text x="62.8" y="106.7">7</text>
<text x="66.9" y="103.2" transform="rotate(-90 66.9 103.2)">8</text>
<text x="69.6" y="103.2" transform="rotate(-90 69.6 103.2)">9</text>
<text x="71" y="103.2" transform="rotate(-90 71 103.2)">1</text>
<text x="73.7" y="106.7">2</text>
<text x="84.5" y="103.8">7</text>
<text x="84.5" y="106.6">6</text>
<text x="95.3" y="106.6">3</text>
<text x="95.3" y="103.8">2</text>
<text x="104.6" y="103.9">7</text>
<text x="104.6" y="106.7">6</text>
<text x="115.5" y="106.7">3</text>
<text x="115.5" y="103.9">2</text>
<text x="176.7" y="105.3">2</text>
<text x="187.5" y="102.6">3</text>
<text x="212.3" y="102.6">2</text>
<text x="220.4" y="102.6">1</text>
<text x="40.9" y="109.4">6</text>
<text x="51.7" y="109.4">3</text>
<text x="62.8" y="109.4">6</text>
<text x="73.7" y="109.4">3</text>
<text x="88.6" y="111.2" transform="rotate(-90 88.6 111.2)">5</text>
<text x="91.3" y="111.2" transform="rotate(-90 91.3 111.2)">4</text>
<text x="108.7" y="111.4" transform="rotate(-90 108.7 111.4)">5</text>
<text x="111.5" y="111.4" transform="rotate(-90 111.5 111.4)">4</text>
<text x="187.5" y="108">1</text>
<text x="45" y="114.1" transform="rotate(-90 45 114.1)">5</text>
<text x="47.7" y="114.1" transform="rotate(-90 47.7 114.1)">4</text>
<text x="66.9" y="114.1" transform="rotate(-90 66.9 114.1)">5</text>
<text x="69.6" y="114.1" transform="rotate(-90 69.6 114.1)">4</text>
<text x="226.3" y="198.6">Title</text>
<text x="226.3" y="202.7">Size</text>
<text x="231.8" y="200">&lt;Title&gt;</text>
<text x="231.8" y="202.7">Document Number</text>
<text x="271.6" y="202.7">Rev</text>
<text x="226.3" y="206.9">Date:</text>
<text x="227.7" y="204.1">C</text>
<text x="231.8" y="204.1">&lt;Doc&gt;</text>
<text x="233.4" y="206.9">Thursday, April 18, 2019</text>
<text x="253.8" y="206.9">Sheet</text>
<text x="260.6" y="206.9">8</text>
<text x="264.7" y="206.9">of</text>
<text x="268.8" y="206.9">8</text>
<text x="272.9" y="204.1">&lt;RevCode&gt;</text>
</g>
<g font-size="1.2" fill="#f00">
<text x="66.1" y="16.9">TX_LED_UART1</text>
<text x="66.1" y="14.1">RX_LED_UART1</text>
<text x="66.1" y="22.4">RX_LED_UART2</text>
<text x="66.1" y="25.1">TX_LED_UART2</text>
<text x="149.3" y="27.7">USB_VBUS</text>
<text x="9.4" y="33.2">USB_VBUS</text>
<text x="149.3" y="33.2">USB_VBUS</text>
<text x="155.9" y="44.2">PA17/SPDIF-OUT</text>
<text x="14" y="48.3">PA6/SIM-PWREN/PWM1</text>
<text x="89.2" y="59.3">PA10/SIM-DET</text>
<text x="152.5" y="56.6">PA19/PCM0-SCK/TWI1-SDA</text>
<text x="149.3" y="77.1">USB_VBUS</text>
<text x="149.3" y="82.6">USB_VBUS</text>
<text x="155.9" y="93.6">PA18/PCM0-SYNC/TWI1-SCK</text>
<text x="159.3" y="105.9">PA21/PCM0-DIN</text>
<text x="51.4" y="117">GND_EARTH1</text>
<text x="73.4" y="119.8">GND_EARTH2</text>
<text x="95" y="114.1">GND_EARTH</text>
<text x="115.2" y="114.3">GND_EARTH4</text>
</g>
<g font-size="1.2" fill="#004080">
<text x="184.9" y="41.7">O</text>
<text x="43.6" y="45.8">O</text>
<text x="179" y="44.4">I</text>
<text x="184.9" y="47.2">G</text>
<text x="37.7" y="48.6">I</text>
<text x="43.6" y="51.3">G</text>
<text x="61" y="59.6">1</text>
<text x="64.5" y="59.6">2</text>
<text x="179" y="56.8">I</text>
<text x="184.9" y="54.1">O</text>
<text x="184.9" y="59.6">G</text>
<text x="61" y="60.9">3</text>
<text x="64.5" y="60.9">4</text>
<text x="179" y="93.9">I</text>
<text x="184.9" y="91.1">O</text>
<text x="184.9" y="96.6">G</text>
<text x="179" y="106.2">I</text>
<text x="184.9" y="103.5">O</text>
<text x="184.9" y="108.9">G</text>
</g>
<g font-size="1">
<text x="28.8" y="1">5</text>
<text x="83.7" y="1">4</text>
<text x="138.5" y="1">3</text>
<text x="193.4" y="1">2</text>
<text x="248.2" y="1">1</text>
<text x=".3" y="27.9">D</text>
<text x="276" y="27.9">D</text>
<text x=".3" y="79.4">C</text>
<text x="276" y="79.4">C</text>
<text x=".3" y="130.8">B</text>
<text x="276" y="130.8">B</text>
<text x=".3" y="182.2">A</text>
<text x="276" y="182.2">A</text>
<text x="28.8" y="208.1">5</text>
<text x="83.7" y="208.1">4</text>
<text x="138.5" y="208.1">3</text>
<text x="193.4" y="208.1">2</text>
<text x="248.2" y="208.1">1</text>
</g>
</svg>
